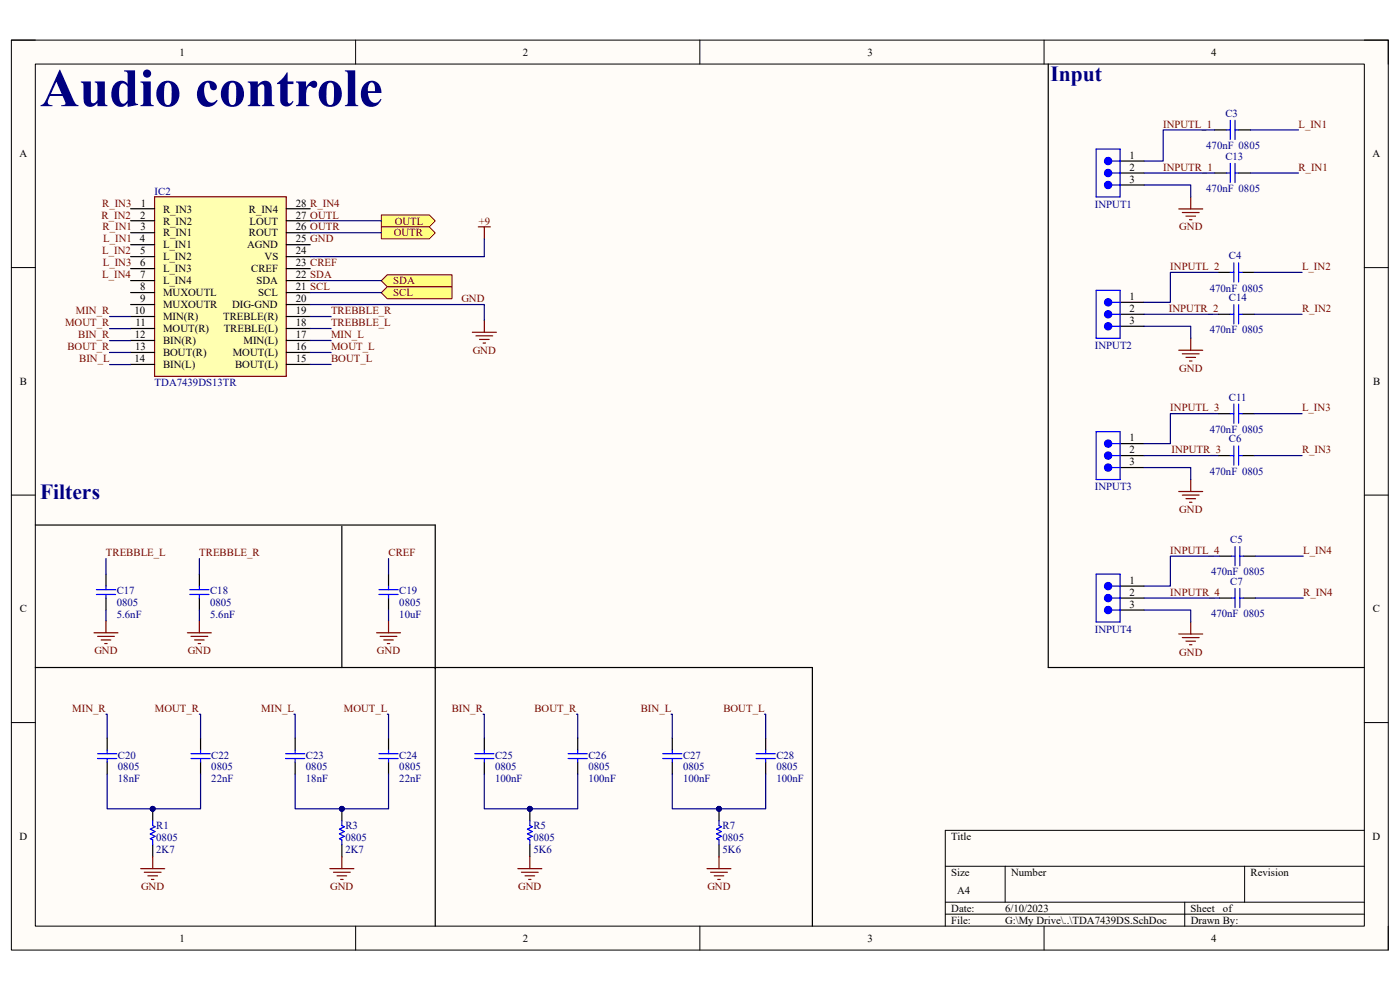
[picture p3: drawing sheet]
<svg xmlns="http://www.w3.org/2000/svg" width="297mm" height="210mm" viewBox="0 0 297 210" stroke-linecap="round" stroke-linejoin="round" font-family="sans-serif">
<path d="M2.4 8.5h292.1v193h-292.1z" fill-rule="evenodd" fill="#fffcf8"/>
<path d="M2.4 8.5h292.1v193h-292.1z" fill="none" stroke="#000" stroke-width=".21"/>
<path d="M7.5 13.6h281.9v182.9h-281.9z" fill-rule="evenodd" fill="#fffcf8"/>
<g fill="none" stroke="#000" stroke-width=".21">
<path d="M2.4 8.5h5.1M7.5 13.6h281.9v182.9h-281.9zM75.4 8.5v5.1M148.5 8.5v5.1M221.5 8.5v5.1M289.4 8.5h5.1v5.1M2.4 56.8h5.1M289.4 56.8h5.1M2.4 105h5.1M289.4 105h5.1M2.4 153.3h5.1M289.4 153.3h5.1"/>
<path d="M289.4 176.1h-88.9v20.4M75.4 196.5v5M148.5 196.5v5M200.5 183.8h88.9M200.5 191.4h88.9M200.5 193.9h88.9M213.2 183.8v7.6M221.5 196.5v5M251.3 191.4v5.1M264 183.8v7.6M294.5 196.5v5"/>
</g>
<path d="M32.8 41.7h27.9v38.1h-27.9z" fill-rule="evenodd" fill="#ffffb0"/>
<path d="M32.8 41.7h27.9v38.1h-27.9z" fill="none" stroke="#800000" stroke-width=".25"/>
<g fill="none" stroke="#000" stroke-width=".25">
<path d="M27.7 44.3h5.1M27.7 46.8h5.1M27.7 49.4h5.1M27.7 51.9h5.1M27.7 54.4h5.1M27.7 57h5.1M27.7 59.5h5.1M60.7 44.3h5.1M60.7 46.8h5.1M60.7 49.4h5.1M60.7 51.9h5.1M60.7 54.4h5.1"/>
<path d="M60.7 57h5.1M60.7 59.5h5.1M27.7 62.1h5.1M27.7 64.6h5.1M27.7 67.1h5.1M27.7 69.7h5.1M27.7 72.2h5.1M27.7 74.8h5.1M27.7 77.3h5.1M60.7 62.1h5.1M60.7 64.6h5.1M60.7 67.1h5.1"/>
<path d="M60.7 69.7h5.1M60.7 72.2h5.1M60.7 74.8h5.1M60.7 77.3h5.1"/>
</g>
<path d="M82.2 58.3h13.7v2.5h-13.7l-1.3-1.2z" fill-rule="evenodd" fill="#ffff80"/>
<path d="M82.2 58.3h13.7v2.5h-13.7l-1.3-1.2z" fill="none" stroke="#800000" stroke-width=".21"/>
<path d="M82.2 60.8h13.7v2.6h-13.7l-1.3-1.3z" fill-rule="evenodd" fill="#ffff80"/>
<path d="M82.2 60.8h13.7v2.6h-13.7l-1.3-1.3z" fill="none" stroke="#800000" stroke-width=".21"/>
<path d="M80.9 45.6h10.2l1.2 1.3-1.2 1.2h-10.2z" fill-rule="evenodd" fill="#ffff80"/>
<path d="M80.9 45.6h10.2l1.2 1.3-1.2 1.2h-10.2z" fill="none" stroke="#800000" stroke-width=".21"/>
<path d="M80.9 48.1h10.2l1.2 1.3-1.2 1.3h-10.2z" fill-rule="evenodd" fill="#ffff80"/>
<path d="M80.9 48.1h10.2l1.2 1.3-1.2 1.3h-10.2z" fill="none" stroke="#800000" stroke-width=".21"/>
<path d="M237.6 36.7h5.1M237.6 34.2h5.1M237.6 39.2h5.1M257.7 27.6h2.5M257.7 36.7h2.5M262.8 27.6h2.5M262.8 36.7h2.5M258.5 66.7h2.5M263.5 66.7h2.6M258.5 87.8h2.5M263.5 87.8h2.6" fill="none" stroke="#000" stroke-width=".25"/>
<g fill="none" stroke="#00f" stroke-width=".25">
<path d="M232.5 31.6h5.1v10.2h-5.1zM235.8 36.7h1.8M260.2 27.6h.8M260.2 36.7h.8M261 25.5v4.1M261 34.7v4M262 25.5v4.1M262 34.7v4M262 27.6h.8M262 36.7h.8M261 66.7h.8M261.8 64.6v4.1"/>
<path d="M262.8 64.6v4.1M262.8 66.7h.7M261 87.8h.8M261.8 85.7v4.1M262.8 85.7v4.1M262.8 87.8h.7"/>
</g>
<circle cx="235.1" cy="36.7" r=".76" fill="#00f"/>
<g fill="none" stroke="#00f" stroke-width=".25">
<path d="M235.8 34.2h1.8"/>
<circle cx="235.1" cy="36.7" r=".76"/>
</g>
<circle cx="235.1" cy="34.2" r=".76" fill="#00f"/>
<g fill="none" stroke="#00f" stroke-width=".25">
<path d="M235.8 39.2h1.8"/>
<circle cx="235.1" cy="34.2" r=".76"/>
</g>
<circle cx="235.1" cy="39.2" r=".76" fill="#00f"/>
<g fill="none" stroke="#00f" stroke-width=".25">
<path d="M232.5 61.6h5.1v10.2h-5.1zM235.8 66.7h1.8"/>
<circle cx="235.1" cy="39.2" r=".76"/>
</g>
<path d="M250.1 44.3h5.1M250.8 45.1h3.6M251.6 45.8h2M252.4 46.6h.5M252.6 41.8v2.5" fill="none" stroke="#800000" stroke-width=".25"/>
<path d="M237.6 66.7h5.1M237.6 64.1h5.1M237.6 69.2h5.1" fill="none" stroke="#000" stroke-width=".25"/>
<circle cx="235.1" cy="66.7" r=".76" fill="#00f"/>
<g fill="none" stroke="#00f" stroke-width=".25">
<path d="M235.8 64.1h1.8"/>
<circle cx="235.1" cy="66.7" r=".76"/>
</g>
<circle cx="235.1" cy="64.1" r=".76" fill="#00f"/>
<g fill="none" stroke="#00f" stroke-width=".25">
<path d="M235.8 69.2h1.8"/>
<circle cx="235.1" cy="64.1" r=".76"/>
</g>
<circle cx="235.1" cy="69.2" r=".76" fill="#00f"/>
<g fill="none" stroke="#00f" stroke-width=".25">
<path d="M232.5 91.6h5.1v10.1h-5.1zM235.8 96.6h1.8"/>
<circle cx="235.1" cy="69.2" r=".76"/>
</g>
<path d="M250.1 74.3h5.1M250.8 75.1h3.6M251.6 75.8h2M252.4 76.6h.5M252.6 71.8v2.5" fill="none" stroke="#800000" stroke-width=".25"/>
<path d="M237.6 96.6h5.1M237.6 94.1h5.1M237.6 99.2h5.1" fill="none" stroke="#000" stroke-width=".25"/>
<circle cx="235.1" cy="96.6" r=".76" fill="#00f"/>
<g fill="none" stroke="#00f" stroke-width=".25">
<path d="M235.8 94.1h1.8"/>
<circle cx="235.1" cy="96.6" r=".76"/>
</g>
<circle cx="235.1" cy="94.1" r=".76" fill="#00f"/>
<g fill="none" stroke="#00f" stroke-width=".25">
<path d="M235.8 99.2h1.8"/>
<circle cx="235.1" cy="94.1" r=".76"/>
</g>
<circle cx="235.1" cy="99.2" r=".76" fill="#00f"/>
<g fill="none" stroke="#00f" stroke-width=".25">
<path d="M232.5 121.8h5.1v10.2h-5.1zM235.8 126.9h1.8"/>
<circle cx="235.1" cy="99.2" r=".76"/>
</g>
<path d="M250.1 104.3h5.1M250.8 105h3.6M251.6 105.8h2M252.4 106.6h.5M252.6 101.7v2.6" fill="none" stroke="#800000" stroke-width=".25"/>
<path d="M237.6 126.9h5.1M237.6 124.3h5.1M237.6 129.4h5.1" fill="none" stroke="#000" stroke-width=".25"/>
<circle cx="235.1" cy="126.9" r=".76" fill="#00f"/>
<g fill="none" stroke="#00f" stroke-width=".25">
<path d="M235.8 124.3h1.8"/>
<circle cx="235.1" cy="126.9" r=".76"/>
</g>
<circle cx="235.1" cy="124.3" r=".76" fill="#00f"/>
<g fill="none" stroke="#00f" stroke-width=".25">
<path d="M235.8 129.4h1.8"/>
<circle cx="235.1" cy="124.3" r=".76"/>
</g>
<circle cx="235.1" cy="129.4" r=".76" fill="#00f"/>
<g fill="none" stroke="#00f" stroke-width=".25">
<path d="M20.5 126.1h4M20.5 125.1h4M22.5 124.3v.8M22.5 126.1v.8M40.3 126.1h4M40.3 125.1h4M42.3 124.3v.8M42.3 126.1v.8M20.7 159.9h4.1M22.7 159.1v.8M40.5 159.9h4.1M42.6 159.1v.8"/>
<path d="M60.6 159.9h4M62.6 159.1v.8M80.4 159.9h4.1M82.4 159.1v.8M20.7 160.9h4.1M22.7 160.9v.8M40.5 160.9h4.1M42.6 160.9v.8M60.6 160.9h4M62.6 160.9v.8M80.4 160.9h4.1M82.4 160.9v.8"/>
<circle cx="235.1" cy="129.4" r=".76"/>
</g>
<g fill="none" stroke="#800000" stroke-width=".25">
<path d="M19.9 134.2h5.1M20.7 135h3.6M21.5 135.8h2M22.2 136.5h.5M22.5 131.7v2.5M39.8 134.2h5M40.5 135h3.6M41.3 135.8h2M42 136.5h.6M42.3 131.7v2.5M250.1 134.5h5.1M250.8 135.3h3.6"/>
<path d="M251.6 136h2M252.4 136.8h.5M252.6 132v2.5"/>
</g>
<g fill="none" stroke="#000" stroke-width=".25">
<path d="M72.5 111.6v30h-65M22.5 121.8v2.5M22.5 126.9v2.5M42.3 121.8v2.5M42.3 126.9v2.5M22.7 156.6v2.5M42.6 156.6v2.5M62.6 156.6v2.5M82.4 156.6v2.5M22.7 161.7v2.5M42.6 161.7v2.5M62.6 161.7v2.5"/>
<path d="M82.4 161.7v2.5"/>
</g>
<circle cx="32.4" cy="171.6" r=".51" fill="#000080"/>
<circle cx="32.4" cy="171.6" r=".51" fill="none" stroke="#000080" stroke-width=".21"/>
<path d="M32.4 171.6v2.5" fill="none" stroke="#000" stroke-width=".25"/>
<circle cx="32.4" cy="171.6" r=".51" fill="#000080"/>
<circle cx="32.4" cy="171.6" r=".51" fill="none" stroke="#000080" stroke-width=".21"/>
<path d="M32.4 179.2v2.5" fill="none" stroke="#000" stroke-width=".25"/>
<path d="M32.4 174.1v1l.5 .3-1 .5 1 .5-1 .5 1 .5-1 .5 .5 .3v1" fill="none" stroke="#00f" stroke-width=".25"/>
<circle cx="72.5" cy="171.6" r=".51" fill="#000080"/>
<circle cx="72.5" cy="171.6" r=".51" fill="none" stroke="#000080" stroke-width=".21"/>
<path d="M72.5 171.6v2.5" fill="none" stroke="#000" stroke-width=".25"/>
<circle cx="72.5" cy="171.6" r=".51" fill="#000080"/>
<circle cx="72.5" cy="171.6" r=".51" fill="none" stroke="#000080" stroke-width=".21"/>
<path d="M72.5 141.6h19.8v54.9M102.7 156.6v2.5M122.6 156.6v2.5M142.6 156.6v2.5M162.4 156.6v2.5M72.5 179.2v2.5M102.7 161.7v2.5M122.6 161.7v2.5M142.6 161.7v2.5M162.4 161.7v2.5" fill="none" stroke="#000" stroke-width=".25"/>
<g fill="none" stroke="#00f" stroke-width=".25">
<path d="M100.7 159.9h4.1M102.7 159.1v.8M120.5 159.9h4.1M122.6 159.1v.8M140.6 159.9h4.1M142.6 159.1v.8M160.4 159.9h4.1M162.4 159.1v.8M72.5 174.1v1l.5 .3-1 .5 1 .5-1 .5 1 .5-1 .5 .5 .3v1M100.7 160.9h4.1M102.7 160.9v.8M120.5 160.9h4.1"/>
<path d="M122.6 160.9v.8M140.6 160.9h4.1M142.6 160.9v.8M160.4 160.9h4.1M162.4 160.9v.8"/>
</g>
<path d="M29.9 184.3h5M30.6 185h3.6M31.4 185.8h2M32.1 186.6h.5M32.4 181.7v2.6M70 184.3h5.1M70.7 185h3.6M71.5 185.8h2M72.3 186.6h.5M72.5 181.7v2.6" fill="none" stroke="#800000" stroke-width=".25"/>
<circle cx="112.4" cy="171.6" r=".51" fill="#000080"/>
<circle cx="112.4" cy="171.6" r=".51" fill="none" stroke="#000080" stroke-width=".21"/>
<path d="M112.4 171.6v2.5" fill="none" stroke="#000" stroke-width=".25"/>
<circle cx="112.4" cy="171.6" r=".51" fill="#000080"/>
<circle cx="112.4" cy="171.6" r=".51" fill="none" stroke="#000080" stroke-width=".21"/>
<path d="M112.4 179.2v2.5" fill="none" stroke="#000" stroke-width=".25"/>
<path d="M112.4 174.1v1l.5 .3-1 .5 1 .5-1 .5 1 .5-1 .5 .5 .3v1" fill="none" stroke="#00f" stroke-width=".25"/>
<circle cx="152.5" cy="171.6" r=".51" fill="#000080"/>
<circle cx="152.5" cy="171.6" r=".51" fill="none" stroke="#000080" stroke-width=".21"/>
<path d="M152.5 171.6v2.5" fill="none" stroke="#000" stroke-width=".25"/>
<circle cx="152.5" cy="171.6" r=".51" fill="#000080"/>
<circle cx="152.5" cy="171.6" r=".51" fill="none" stroke="#000080" stroke-width=".21"/>
<g fill="none" stroke="#000" stroke-width=".25">
<path d="M258.5 57.8h2.5M263.5 57.8h2.6M258.5 96.6h2.5M263.5 96.6h2.6M7.5 111.4h84.8v30.5M258.7 118h2.5M263.8 118h2.5M82.4 121.8v2.5M82.4 126.9v2.5M258.7 126.9h2.5M263.8 126.9h2.5M92.3 141.6h80"/>
<path d="M172.3 141.6v54.9M152.5 179.2v2.5"/>
</g>
<g fill="none" stroke="#00f" stroke-width=".25">
<path d="M261 57.8h.8M261.8 55.8v4M262.8 55.8v4M262.8 57.8h.7M261 96.6h.8M261.8 94.6v4.1M262.8 94.6v4.1M262.8 96.6h.7M261.2 118h.8M262 116v4M263 116v4M263 118h.8"/>
<path d="M80.4 126.1h4.1M80.4 125.1h4.1M82.4 124.3v.8M82.4 126.1v.8M261.2 126.9h.8M262 124.8v4.1M263 124.8v4.1M263 126.9h.8M152.5 174.1v1l.5 .3-1 .5 1 .5-1 .5 1 .5-1 .5 .5 .3v1"/>
</g>
<g fill="none" stroke="#800000" stroke-width=".25">
<path d="M101.5 48.1h2.5M102.7 48.1v2.6M100.2 70.5h5.1M101 71.2h3.5M101.7 72h2.1M102.5 72.8h.5M102.7 67.9v2.6M79.9 134.2h5.1M80.7 135h3.5M81.4 135.8h2M82.2 136.5h.5M82.4 131.7v2.5"/>
<path d="M109.9 184.3h5M110.6 185h3.6M111.4 185.8h2M112.2 186.6h.5M112.4 181.7v2.6M150 184.3h5.1M150.8 185h3.5M151.5 185.8h2.1M152.3 186.6h.5M152.5 181.7v2.6"/>
</g>
<g fill="none" stroke="#000080" stroke-width=".25">
<path d="M242.7 39.2h9.9v2.6M265.3 27.6h10.2M265.3 36.7h10.2M65.8 59.5l15.1 .1M65.8 46.8l15.1 .1M65.8 49.4h15.1M23.2 67.1h4.5M27.7 72.2l-4.5 .1M27.7 74.8h-4.5M27.7 77.3h-4.5M27.7 69.7h-4.5M65.8 62.1h15.1"/>
<path d="M65.8 67.1l4.4 .1M65.8 69.7h4.4M65.8 72.2l4.4 .1M65.8 74.8h4.4M65.8 77.3h4.4M242.7 69.2h9.9v2.6M266.1 66.7h10.1M242.7 99.2h9.9v2.5M266.1 87.8h10.1M22.5 118.5v3.3M42.3 118.5v3.3M22.5 129.4v2.3"/>
<path d="M42.3 129.4v2.3M242.7 129.4h9.9v2.6M22.5 151.5h.2v5.1M42.3 151.5h.3v5.1M22.7 164.2v7.4h19.9v-7.4"/>
</g>
<circle cx="32.4" cy="171.6" r=".51" fill="#000080"/>
<circle cx="32.4" cy="171.6" r=".51" fill="none" stroke="#000080" stroke-width=".21"/>
<path d="M62.6 164.2v7.4h19.8v-7.4" fill="none" stroke="#000080" stroke-width=".25"/>
<circle cx="72.5" cy="171.6" r=".51" fill="#000080"/>
<circle cx="72.5" cy="171.6" r=".51" fill="none" stroke="#000080" stroke-width=".21"/>
<path d="M102.7 164.2v7.4h19.9v-7.4" fill="none" stroke="#000080" stroke-width=".25"/>
<circle cx="112.4" cy="171.6" r=".51" fill="#000080"/>
<circle cx="112.4" cy="171.6" r=".51" fill="none" stroke="#000080" stroke-width=".21"/>
<path d="M142.6 164.2v7.4h19.8v-7.4" fill="none" stroke="#000080" stroke-width=".25"/>
<circle cx="152.5" cy="171.6" r=".51" fill="#000080"/>
<circle cx="152.5" cy="171.6" r=".51" fill="none" stroke="#000080" stroke-width=".21"/>
<g fill="none" stroke="#000080" stroke-width=".25">
<path d="M242.7 36.7h15M257.7 27.6h-10.9v6.6h-4.1M102.7 50.7v3.7h-36.9M258.5 57.8h-10.2v6.3h-5.6M266.1 57.8h10.1M65.8 64.6h36.9v3.3M242.7 66.7h15.8M242.7 96.6h15.8M258.5 87.8h-10.2v6.3h-5.6M266.1 96.6h10.1M82.4 118.5v3.3M258.7 118h-10.4v6.3h-5.6"/>
<path d="M266.3 118h10.2M82.4 129.4v2.3M242.7 126.9h16M266.3 126.9h10.2M62.4 151.5h.2v5.1M82.2 151.5h.2v5.1M102.5 151.5h.2v5.1M122.3 151.5h.3v5.1M142.4 151.5h.2v5.1M162.2 151.5h.2v5.1"/>
</g>
<path d="M222.4 13.6v128h67" fill="none" stroke="#000" stroke-width=".25"/>
<text font-size="11.5" fill="#000080" x="8.5" y="22.5">Audio controle</text>
<g font-size="4.6" fill="#000080">
<text x="222.9" y="17.2">Input</text>
<text x="8.5" y="105.8">Filters</text>
</g>
<g font-size="2.3">
<text x="38.1" y="11.8">1</text>
<text x="110.9" y="11.8">2</text>
<text x="184" y="11.8">3</text>
<text x="256.9" y="11.8">4</text>
<text x="4.1" y="33.4">A</text>
<text x="239.6" y="33.7">1</text>
<text x="291.2" y="33.4">A</text>
<text x="239.6" y="36.2">2</text>
<text x="239.6" y="38.7">3</text>
<text x="29.7" y="46.4">2</text>
<text x="29.9" y="43.8">1</text>
<text x="34.6" y="45.1">R_IN3</text>
<text x="34.6" y="47.6">R_IN2</text>
<text x="52.8" y="45.1">R_IN4</text>
<text x="52.9" y="47.6">LOUT</text>
<text x="62.8" y="43.8">28 R_IN4</text>
<text x="62.8" y="46.4">27 OUTL</text>
<text x="29.7" y="51.4">4</text>
<text x="29.8" y="54">5</text>
<text x="29.8" y="48.9">3</text>
<text x="34.6" y="50.2">R_IN1</text>
<text x="34.6" y="52.7">L_IN1</text>
<text x="52.4" y="52.7">AGND</text>
<text x="52.8" y="50.2">ROUT</text>
<text x="62.8" y="48.9">26 OUTR</text>
<text x="62.8" y="51.4">25 GND</text>
<text x="62.8" y="54">24</text>
<text x="29.7" y="56.5">6</text>
<text x="29.7" y="59.1">7</text>
<text x="34.6" y="55.2">L_IN2</text>
<text x="34.6" y="57.8">L_IN3</text>
<text x="53.3" y="57.8">CREF</text>
<text x="56.1" y="55.2">VS</text>
<text x="62.8" y="56.5">23 CREF</text>
<text x="62.8" y="59.1">22 SDA</text>
<text x="29.7" y="64.1">9</text>
<text x="29.8" y="61.6">8</text>
<text x="34.6" y="60.3">L_IN4</text>
<text x="34.6" y="62.9">MUXOUTL</text>
<text x="34.6" y="65.4">MUXOUTR</text>
<text x="49.2" y="65.4">DIG-GND</text>
<text x="54.4" y="60.3">SDA</text>
<text x="54.8" y="62.9">SCL</text>
<text x="62.8" y="61.6">21 SCL</text>
<text x="62.8" y="64.1">20</text>
<text x="239.6" y="63.6">1</text>
<text x="28.5" y="66.7">10</text>
<text x="28.6" y="71.8">12</text>
<text x="28.7" y="69.2">11</text>
<text x="34.6" y="67.9">MIN(R)</text>
<text x="34.6" y="70.5">MOUT(R)</text>
<text x="47.3" y="67.9">TREBLE(R)</text>
<text x="47.5" y="70.5">TREBLE(L)</text>
<text x="62.8" y="66.7">19</text>
<text x="62.8" y="69.2">18</text>
<text x="62.8" y="71.8">17</text>
<text x="239.6" y="66.2">2</text>
<text x="239.6" y="68.7">3</text>
<text x="28.5" y="76.8">14</text>
<text x="28.7" y="74.3">13</text>
<text x="34.6" y="73">BIN(R)</text>
<text x="34.6" y="75.6">BOUT(R)</text>
<text x="49.4" y="75.6">MOUT(L)</text>
<text x="51.6" y="73">MIN(L)</text>
<text x="62.8" y="74.3">16</text>
<text x="62.8" y="76.8">15</text>
<text x="4.2" y="81.7">B</text>
<text x="34.6" y="78.1">BIN(L)</text>
<text x="49.9" y="78.1">BOUT(L)</text>
<text x="291.3" y="81.7">B</text>
<text x="239.6" y="93.6">1</text>
<text x="239.6" y="96.1">2</text>
<text x="239.6" y="98.7">3</text>
<text x="239.6" y="123.8">1</text>
<text x="4.2" y="129.9">C</text>
<text x="239.6" y="126.4">2</text>
<text x="239.6" y="128.9">3</text>
<text x="291.3" y="129.9">C</text>
<text x="4.1" y="178.2">D</text>
<text x="201.8" y="178.2">Title</text>
<text x="291.2" y="178.2">D</text>
<text x="201.8" y="185.8">Size</text>
<text x="214.5" y="185.8">Number</text>
<text x="265.3" y="185.8">Revision</text>
<text x="203.1" y="189.6">A4</text>
<text x="201.8" y="193.4">Date:</text>
<text x="201.8" y="196">File:</text>
<text x="213.2" y="196">G:\My Drive\..\TDA7439DS.SchDoc</text>
<text x="213.2" y="193.4">6/10/2023</text>
<text x="252.6" y="193.4">Sheet</text>
<text x="252.6" y="196">Drawn By:</text>
<text x="259.5" y="193.4">of</text>
<text x="38.1" y="199.8">1</text>
<text x="110.9" y="199.8">2</text>
<text x="184" y="199.8">3</text>
<text x="256.9" y="199.8">4</text>
</g>
<g font-size="2.3" fill="#800000">
<text x="246.8" y="27.1">INPUTL_1</text>
<text x="275.5" y="27.1">L_IN1</text>
<text x="246.8" y="36.2">INPUTR_1</text>
<text x="275.5" y="36.2">R_IN1</text>
<text x="21.5" y="46.4">R_IN2</text>
<text x="21.7" y="43.8">R_IN3</text>
<text x="83.7" y="47.6">OUTL</text>
<text x="101.6" y="47.6">+9</text>
<text x="21.7" y="54">L_IN2</text>
<text x="21.8" y="48.9">R_IN1</text>
<text x="21.9" y="51.4">L_IN1</text>
<text x="83.5" y="50.2">OUTR</text>
<text x="250.2" y="48.9">GND</text>
<text x="21.7" y="59.1">L_IN4</text>
<text x="21.8" y="56.5">L_IN3</text>
<text x="248.3" y="57.3">INPUTL_2</text>
<text x="276.2" y="57.3">L_IN2</text>
<text x="83.4" y="60.3">SDA</text>
<text x="83.4" y="62.9">SCL</text>
<text x="97.9" y="64.1">GND</text>
<text x="13.8" y="69.2">MOUT_R</text>
<text x="16.1" y="66.7">MIN_R</text>
<text x="16.6" y="71.8">BIN_R</text>
<text x="70.2" y="66.7">TREBBLE_R</text>
<text x="70.2" y="69.2">TREBBLE_L</text>
<text x="70.2" y="71.8">MIN_L</text>
<text x="248" y="66.2">INPUTR_2</text>
<text x="276.2" y="66.2">R_IN2</text>
<text x="14.3" y="74.3">BOUT_R</text>
<text x="16.8" y="76.8">BIN_L</text>
<text x="70.2" y="74.3">MOUT_L</text>
<text x="70.2" y="76.8">BOUT_L</text>
<text x="100.3" y="75.1">GND</text>
<text x="250.2" y="78.9">GND</text>
<text x="248.3" y="87.2">INPUTL_3</text>
<text x="276.2" y="87.2">L_IN3</text>
<text x="248.5" y="96.1">INPUTR_3</text>
<text x="276.2" y="96.1">R_IN3</text>
<text x="250.2" y="108.8">GND</text>
<text x="22.5" y="118">TREBBLE_L</text>
<text x="42.3" y="118">TREBBLE_R</text>
<text x="82.4" y="118">CREF</text>
<text x="248.3" y="117.5">INPUTL_4</text>
<text x="276.5" y="117.5">L_IN4</text>
<text x="248.3" y="126.4">INPUTR_4</text>
<text x="276.5" y="126.4">R_IN4</text>
<text x="20" y="138.8">GND</text>
<text x="39.8" y="138.8">GND</text>
<text x="80" y="138.8">GND</text>
<text x="250.2" y="139.1">GND</text>
<text x="15.3" y="151">MIN_R</text>
<text x="32.9" y="151">MOUT_R</text>
<text x="55.4" y="151">MIN_L</text>
<text x="72.9" y="151">MOUT_L</text>
<text x="95.8" y="151">BIN_R</text>
<text x="113.4" y="151">BOUT_R</text>
<text x="135.9" y="151">BIN_L</text>
<text x="153.5" y="151">BOUT_L</text>
<text x="29.9" y="188.8">GND</text>
<text x="70.1" y="188.8">GND</text>
<text x="109.9" y="188.8">GND</text>
<text x="150.1" y="188.8">GND</text>
</g>
<g font-size="2.3" fill="#000080">
<text x="260" y="24.8">C3</text>
<text x="255.9" y="31.6">470nF 0805</text>
<text x="260" y="33.9">C13</text>
<text x="32.8" y="41.3">IC2</text>
<text x="255.9" y="40.8">470nF 0805</text>
<text x="232.3" y="44.1">INPUT1</text>
<text x="260.7" y="55">C4</text>
<text x="256.7" y="61.8">470nF 0805</text>
<text x="260.7" y="63.9">C14</text>
<text x="256.7" y="70.7">470nF 0805</text>
<text x="232.3" y="74">INPUT2</text>
<text x="32.8" y="81.9">TDA7439DS13TR</text>
<text x="260.7" y="85">C11</text>
<text x="256.7" y="91.8">470nF 0805</text>
<text x="260.7" y="93.9">C6</text>
<text x="256.7" y="100.7">470nF 0805</text>
<text x="232.3" y="104">INPUT3</text>
<text x="261" y="115.2">C5</text>
<text x="256.9" y="122">470nF 0805</text>
<text x="261" y="124.1">C7</text>
<text x="24.8" y="131.2">5.6nF</text>
<text x="24.8" y="126.1">C17</text>
<text x="24.8" y="128.7">0805</text>
<text x="44.6" y="131.2">5.6nF</text>
<text x="44.6" y="126.1">C18</text>
<text x="44.6" y="128.7">0805</text>
<text x="84.7" y="131.2">10uF</text>
<text x="84.7" y="126.1">C19</text>
<text x="84.7" y="128.7">0805</text>
<text x="256.9" y="130.9">470nF 0805</text>
<text x="232.3" y="134.2">INPUT4</text>
<text x="25" y="160.9">C20</text>
<text x="44.8" y="160.9">C22</text>
<text x="64.9" y="160.9">C23</text>
<text x="84.7" y="160.9">C24</text>
<text x="105" y="160.9">C25</text>
<text x="124.8" y="160.9">C26</text>
<text x="144.9" y="160.9">C27</text>
<text x="164.7" y="160.9">C28</text>
<text x="25" y="166">18nF</text>
<text x="25" y="163.4">0805</text>
<text x="44.8" y="166">22nF</text>
<text x="44.8" y="163.4">0805</text>
<text x="64.9" y="166">18nF</text>
<text x="64.9" y="163.4">0805</text>
<text x="84.7" y="166">22nF</text>
<text x="84.7" y="163.4">0805</text>
<text x="105" y="166">100nF</text>
<text x="105" y="163.4">0805</text>
<text x="124.8" y="166">100nF</text>
<text x="124.8" y="163.4">0805</text>
<text x="144.9" y="166">100nF</text>
<text x="144.9" y="163.4">0805</text>
<text x="164.7" y="166">100nF</text>
<text x="164.7" y="163.4">0805</text>
<text x="33.1" y="175.9">R1</text>
<text x="33.1" y="178.4">0805</text>
<text x="73.3" y="175.9">R3</text>
<text x="73.3" y="178.4">0805</text>
<text x="113.2" y="175.9">R5</text>
<text x="113.2" y="178.4">0805</text>
<text x="153.3" y="175.9">R7</text>
<text x="153.3" y="178.4">0805</text>
<text x="33.1" y="181">2K7</text>
<text x="73.3" y="181">2K7</text>
<text x="113.2" y="181">5K6</text>
<text x="153.3" y="181">5K6</text>
</g>
</svg>
